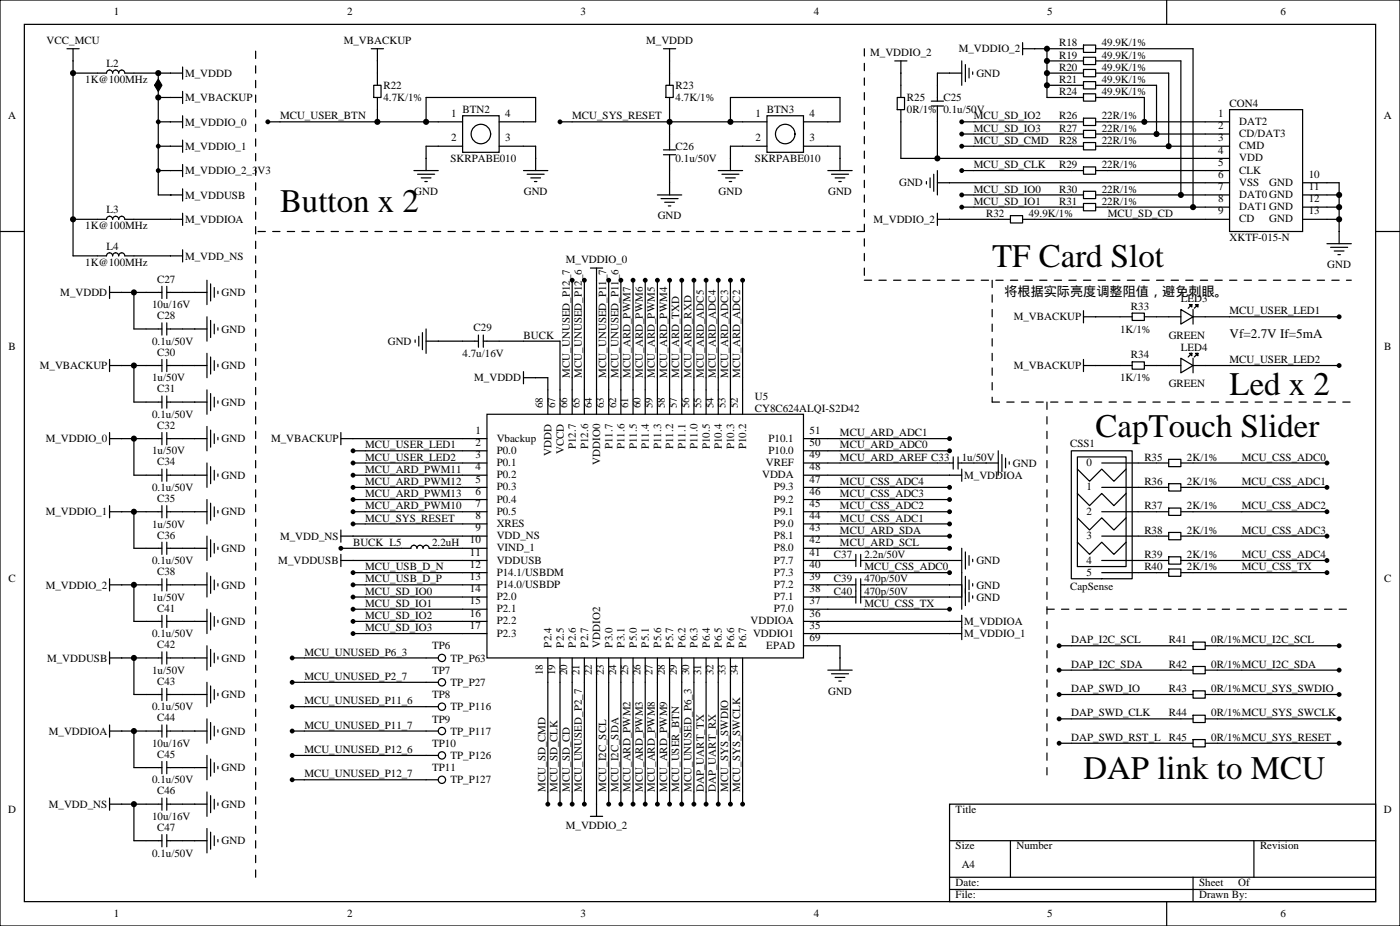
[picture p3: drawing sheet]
<svg xmlns="http://www.w3.org/2000/svg" width="406mm" height="268mm" viewBox="0 0 406 268" stroke-linecap="round" stroke-linejoin="round" font-family="sans-serif">
<g fill="#000">
<circle cx="303.4" cy="17.6" r=".88"/>
<circle cx="303.4" cy="14.1" r=".88"/>
<circle cx="21.2" cy="21.2" r=".88"/>
<circle cx="45.9" cy="21.2" r=".88"/>
<circle cx="45.9" cy="28.2" r=".88"/>
<circle cx="45.9" cy="35.3" r=".71"/>
<circle cx="77.6" cy="35.3" r=".71"/>
<circle cx="109.4" cy="35.3" r=".88"/>
<circle cx="123.5" cy="35.3" r=".88"/>
<circle cx="162.3" cy="35.3" r=".71"/>
<circle cx="194" cy="35.3" r=".88"/>
<circle cx="211.7" cy="35.3" r=".88"/>
<circle cx="278.7" cy="35.3" r=".71"/>
<circle cx="278.7" cy="38.8" r=".71"/>
<circle cx="303.4" cy="21.2" r=".88"/>
<circle cx="303.4" cy="24.7" r=".88"/>
<circle cx="331.6" cy="35.3" r=".88"/>
<circle cx="335.1" cy="38.8" r=".88"/>
<circle cx="45.9" cy="42.3" r=".71"/>
<circle cx="45.9" cy="49.4" r=".71"/>
<circle cx="49.4" cy="56.4" r=".18"/>
<circle cx="271.6" cy="45.9" r=".88"/>
<circle cx="278.7" cy="49.4" r=".71"/>
<circle cx="278.7" cy="56.4" r=".71"/>
<circle cx="278.7" cy="60" r=".71"/>
<circle cx="278.7" cy="42.3" r=".71"/>
<circle cx="338.7" cy="42.3" r=".88"/>
<circle cx="342.2" cy="56.4" r=".88"/>
<circle cx="345.7" cy="60" r=".88"/>
<circle cx="388.1" cy="56.4" r=".88"/>
<circle cx="388.1" cy="60" r=".88"/>
<circle cx="21.2" cy="63.5" r=".88"/>
<circle cx="388.1" cy="63.5" r=".88"/>
<circle cx="38.8" cy="84.7" r=".88"/>
<circle cx="165.8" cy="81.1" r=".71"/>
<circle cx="169.3" cy="81.1" r=".71"/>
<circle cx="176.4" cy="81.1" r=".71"/>
<circle cx="179.9" cy="81.1" r=".71"/>
<circle cx="183.4" cy="81.1" r=".71"/>
<circle cx="187" cy="81.1" r=".71"/>
<circle cx="190.5" cy="81.1" r=".71"/>
<circle cx="194" cy="81.1" r=".71"/>
<circle cx="197.6" cy="81.1" r=".71"/>
<circle cx="201.1" cy="81.1" r=".71"/>
<circle cx="204.6" cy="81.1" r=".71"/>
<circle cx="208.1" cy="81.1" r=".71"/>
<circle cx="211.7" cy="81.1" r=".71"/>
<circle cx="215.2" cy="81.1" r=".71"/>
<circle cx="388.1" cy="91.7" r=".71"/>
<circle cx="38.8" cy="105.8" r=".88"/>
<circle cx="388.1" cy="105.8" r=".71"/>
<circle cx="38.8" cy="127" r=".88"/>
<circle cx="102.3" cy="130.5" r=".71"/>
<circle cx="102.3" cy="134.1" r=".71"/>
<circle cx="102.3" cy="137.6" r=".71"/>
<circle cx="275.2" cy="130.5" r=".71"/>
<circle cx="275.2" cy="127" r=".71"/>
<circle cx="384.5" cy="134.1" r=".71"/>
<circle cx="38.8" cy="148.2" r=".88"/>
<circle cx="98.8" cy="158.7" r=".71"/>
<circle cx="102.3" cy="151.7" r=".71"/>
<circle cx="102.3" cy="141.1" r=".71"/>
<circle cx="102.3" cy="148.2" r=".71"/>
<circle cx="102.3" cy="144.6" r=".71"/>
<circle cx="275.2" cy="158.7" r=".71"/>
<circle cx="275.2" cy="148.2" r=".71"/>
<circle cx="275.2" cy="155.2" r=".71"/>
<circle cx="275.2" cy="141.1" r=".71"/>
<circle cx="275.2" cy="151.7" r=".71"/>
<circle cx="275.2" cy="144.6" r=".71"/>
<circle cx="384.5" cy="141.1" r=".71"/>
<circle cx="384.5" cy="148.2" r=".71"/>
<circle cx="384.5" cy="155.2" r=".71"/>
<circle cx="38.8" cy="169.3" r=".88"/>
<circle cx="102.3" cy="172.9" r=".71"/>
<circle cx="102.3" cy="169.3" r=".71"/>
<circle cx="102.3" cy="176.4" r=".71"/>
<circle cx="102.3" cy="165.8" r=".71"/>
<circle cx="102.3" cy="179.9" r=".71"/>
<circle cx="275.2" cy="165.8" r=".71"/>
<circle cx="275.2" cy="176.4" r=".71"/>
<circle cx="384.5" cy="162.3" r=".71"/>
<circle cx="384.5" cy="165.8" r=".71"/>
<circle cx="38.8" cy="190.5" r=".88"/>
<circle cx="84.7" cy="197.6" r=".71"/>
<circle cx="84.7" cy="190.5" r=".71"/>
<circle cx="102.3" cy="183.4" r=".71"/>
<circle cx="306.9" cy="187" r=".71"/>
<circle cx="306.9" cy="194" r=".71"/>
<circle cx="388.1" cy="194" r=".71"/>
<circle cx="388.1" cy="187" r=".71"/>
<circle cx="38.8" cy="211.7" r=".88"/>
<circle cx="84.7" cy="218.7" r=".71"/>
<circle cx="84.7" cy="211.7" r=".71"/>
<circle cx="84.7" cy="204.6" r=".71"/>
<circle cx="306.9" cy="208.1" r=".71"/>
<circle cx="306.9" cy="201.1" r=".71"/>
<circle cx="306.9" cy="215.2" r=".71"/>
<circle cx="388.1" cy="215.2" r=".71"/>
<circle cx="388.1" cy="208.1" r=".71"/>
<circle cx="388.1" cy="201.1" r=".71"/>
<circle cx="38.8" cy="232.8" r=".88"/>
<circle cx="84.7" cy="225.8" r=".71"/>
<circle cx="158.8" cy="232.8" r=".71"/>
<circle cx="162.3" cy="232.8" r=".71"/>
<circle cx="165.8" cy="232.8" r=".71"/>
<circle cx="169.3" cy="232.8" r=".71"/>
<circle cx="176.4" cy="232.8" r=".71"/>
<circle cx="179.9" cy="232.8" r=".71"/>
<circle cx="183.4" cy="232.8" r=".71"/>
<circle cx="187" cy="232.8" r=".71"/>
<circle cx="190.5" cy="232.8" r=".71"/>
<circle cx="194" cy="232.8" r=".71"/>
<circle cx="197.6" cy="232.8" r=".71"/>
<circle cx="201.1" cy="232.8" r=".71"/>
<circle cx="204.6" cy="232.8" r=".71"/>
<circle cx="208.1" cy="232.8" r=".71"/>
<circle cx="211.7" cy="232.8" r=".71"/>
<circle cx="215.2" cy="232.8" r=".71"/>
</g>
<g fill="none" stroke="#000" stroke-width=".35">
<path d="M0 0h405.7v268.1h-405.7zM7.1 7.1h391.5v254h-391.5zM19.4 14.1h3.5M21.2 14.1v60h9.7a.88 .88 0 0 1 .8-.9 .88 .88 0 0 1 .9 .9 .88 .88 0 0 1 .9-.9 .88 .88 0 0 1 .9 .9 .88 .88 0 0 1 .9-.9 .88 .88 0 0 1 .9 .9h16.7M21.2 17.6h.1M52.9 19.4v3.5M107.6 14.1h3.5M109.4 17.6h.1M109.4 14.1v10.6M192.3 14.1h3.5M194 14.1v10.6M194 17.6h.1"/>
<path d="M259.3 17.6h3.5M261.1 17.6v10.6M278.7 17.6v7.1M279.8 18.7v4.9M280.8 19.8v2.8M296.3 14.1h17.7M296.3 12.3v3.6M299.9 14.1h.1M303.4 17.6h10.6M303.4 14.1v14.1h10.6M314 13.1h3.5v2.1h-3.5zM314 16.6h3.5v2.1h-3.5z"/>
<path d="M317.5 14.1h28.2v45.9M317.5 17.6h24.7v38.8M338.1 0v7.1M21.2 21.2h9.7a.88 .88 0 0 1 .9-.9 .88 .88 0 0 1 .8 .9 .88 .88 0 0 1 .9-.9 .88 .88 0 0 1 .9 .9 .88 .88 0 0 1 .9-.9 .88 .88 0 0 1 .9 .9h16.7M45.9 35.3h7M45.9 26.5v29.9h7M45.9 28.2h7M45.9 21.2v1.7M49.4 21.2h.1M49.4 28.2h.1M49.4 35.3h.1M52.9 26.5v3.5"/>
<path d="M52.9 33.5v3.5M77.6 35.3h56.5M108.3 24.7h2.1v3.5h-2.1zM109.4 28.2v7.1M123.5 35.3v-7.1h31.7v7.1h-10.6M134.1 33.5h10.5v10.6h-10.5zM162.3 35.3h59.9M193 24.7h2.1v3.5h-2.1zM194 28.2v15.2M211.7 35.3v-7.1h31.7v7.1h-10.6M222.2 33.5h10.6v10.6h-10.6zM260 28.2h2.1v3.6h-2.1z"/>
<path d="M261.1 31.8v14.1h95.2M261.1 21.2h.1M269.9 29.3h3.5M269.9 30.7h3.5M271.6 30.7v15.2M275.2 21.2h.1M278.7 35.3h35.3M278.7 38.8h35.3M278.7 21.2h-7.1v8.1M281.9 20.8v.7M303.4 21.2h10.6M303.4 24.7h10.6"/>
<path d="M314 20.1h3.5v2.1h-3.5zM314 23.6h3.5v2.2h-3.5zM314 27.2h3.5v2.1h-3.5zM314 34.2h3.5v2.1h-3.5zM314 37.7h3.5v2.2h-3.5zM317.5 35.3h38.8M317.5 38.8h38.8M317.5 21.2h21.2v21.1M317.5 24.7h17.6v14.1M317.5 28.2h14.1v7.1M356.3 31.8h21.2v35.2h-21.2zM45.9 42.3h7"/>
<path d="M45.9 49.4h7M49.4 42.3h.1M49.4 49.4h.1M49.4 56.4h.1M52.9 40.6v3.5M52.9 47.6v3.6M52.9 54.7v3.5M119.9 49.4h7.1M121 50.4h4.9M122.1 51.5h2.8M123.1 52.6h.7M123.5 45.9h.1"/>
<path d="M134.1 42.3h-10.6v7.1M144.6 42.3h10.6v7.1M151.7 49.4h7M152.8 50.4h4.9M153.8 51.5h2.8M154.9 52.6h.7M155.2 45.9h.1M190.5 56.4h7.1M191.6 57.5h4.9M192.3 43.4h3.5M192.3 44.8h3.5M192.6 58.6h2.8"/>
<path d="M193.7 59.6h.7M194 52.9h.1M194 44.8v11.6M208.1 49.4h7.1M209.2 50.4h4.9M210.3 51.5h2.8M211.3 52.6h.7M211.7 45.9h.1M222.2 42.3h-10.5v7.1M232.8 42.3h10.6v7.1M239.9 49.4h7M240.9 50.4h5"/>
<path d="M242 51.5h2.8M243.1 52.6h.7M243.4 45.9h.1M268.5 52.6v.7M269.5 51.5v2.8M270.6 50.4v5M271.6 52.9h84.7M271.6 49.4v7M275.2 52.9h.1M278.7 42.3h35.3M278.7 49.4h35.3M278.7 56.4h35.3"/>
<path d="M278.7 60h35.3M314 41.3h3.5v2.1h-3.5zM314 48.3h3.5v2.1h-3.5zM314 55.4h3.5v2.1h-3.5zM314 58.9h3.5v2.1h-3.5zM317.5 42.3h38.8M317.5 49.4h38.8M317.5 56.4h38.8M317.5 60h38.8M377.5 52.9h10.6v17.7M377.5 56.4h10.6M377.5 60h10.6"/>
<path d="M0 67h7.1M21.2 63.5h9.7a.88 .88 0 0 1 .9-.9 .88 .88 0 0 1 .8 .9 .88 .88 0 0 1 .9-.9 .88 .88 0 0 1 .9 .9 .88 .88 0 0 1 .9-.9 .88 .88 0 0 1 .9 .9h16.7M49.4 63.5h.1M49.4 74.1h.1M52.9 61.7v3.6M52.9 72.3v3.5M171.1 77.6h3.5M172.9 77.6v42.3M271.6 63.5h21.2M271.6 61.7v3.6M275.2 63.5h.1M292.8 62.4h3.5v2.2h-3.5z"/>
<path d="M296.3 63.5h60M377.5 63.5h10.6M384.5 70.6h7.1M385.6 71.6h4.9M386.6 72.7h2.9M387.7 73.7h.7M388.1 67h.1M398.6 67h7.1M31.7 82.9v3.5M31.7 84.7h15.2M35.3 84.7h.1M38.8 84.7v10.5h8.1"/>
<path d="M46.9 82.9v3.5M46.9 93.5v3.5M48.3 82.9v3.5M48.3 93.5v3.5M48.3 84.7h11.7M48.3 95.2h11.7M56.4 84.7h.1M56.4 95.2v.1M60 81.1v7.1M60 91.7v7.1M61 82.2v4.9M61 92.8v4.9"/>
<path d="M62.1 83.3v2.8M62.1 93.8v2.9M63.1 84.3v.7M63.1 94.9v.7M120.3 98.4v.7M121.4 97.4v2.8M122.4 96.3v4.9M123.5 98.8h15.1M123.5 95.2v7.1M127 98.8h.1M138.6 97v3.5M140.1 98.8h22.2v21.1"/>
<path d="M140.1 97v3.5M165.8 81.1v38.8M169.3 81.1v38.8M172.9 81.1h.1M176.4 81.1v38.8M179.9 81.1v38.8M183.4 81.1v38.8M187 81.1v38.8M190.5 81.1v38.8M194 81.1v38.8M197.6 81.1v38.8M201.1 81.1v38.8"/>
<path d="M204.6 81.1v38.8M208.1 81.1v38.8M211.7 81.1v38.8M215.2 81.1v38.8M314 90v3.5M314 91.7h14.1M317.5 91.7h.1M328.1 90.7h3.5v2.1h-3.5zM331.6 91.7h10.6M342.2 89.6l3.5 2.1-3.5 2.1zM344.7 88.2h.7v.7zM345.4 88.2l-1.1 1.1"/>
<path d="M345.7 89.6v4.2M345.7 91.7h42.4M347.1 88.2h-.7l.7 .7v-.7l-1 1.1M31.7 105.8h15.2M31.7 104.1v3.5M35.3 105.8h.1M38.8 105.8v10.6h8.1M46.9 104.1v3.5M46.9 114.7v3.5M48.3 105.8h11.7M48.3 104.1v3.5M48.3 114.7v3.5"/>
<path d="M48.3 116.4h11.7M56.4 105.8h.1M56.4 116.4h.1M60 102.3v7.1M60 112.9v7M61 103.4v4.9M61 113.9v5M62.1 104.4v2.8M62.1 115v2.8M63.1 105.5v.7M63.1 116.1v.7M141.1 119.9h91.7v70.6h-91.7z"/>
<path d="M151.7 109.4h7v10.5M151.7 107.6v3.5M155.2 109.4h.1M314 105.8h14.1M314 104.1v3.5M317.5 105.8h.1M328.1 104.8h3.5v2.1h-3.5zM331.6 105.8h10.6M342.2 103.7l3.5 2.1-3.5 2.1zM344.7 102.3h.7v.7zM345.4 102.3l-1.1 1.1M345.7 103.7v4.2"/>
<path d="M345.7 105.8h42.4M347.1 102.3h-.7l.7 .7v-.7l-1 1.1M31.7 127h15.2M31.7 125.2v3.6M35.3 127h.1M38.8 127v10.6h8.1M46.9 125.2v3.6M46.9 135.8v3.5M48.3 127h11.7M48.3 137.6h11.7M48.3 125.2v3.6M48.3 135.8v3.5"/>
<path d="M56.4 127h.1M56.4 137.6h.1M60 123.5v7M60 134.1v7M61 124.5v5M61 135.1v5M62.1 125.6v2.8M62.1 136.2v2.8M63.1 126.6v.8M63.1 137.2v.7M98.8 127h42.3M98.8 125.2v3.6"/>
<path d="M102.3 130.5h38.8M102.3 134.1h38.8M102.3 137.6h38.8M102.3 127h.1M232.8 127h42.4M232.8 130.5h42.4M232.8 134.1h43.4M232.8 137.6h45.9M275.2 137.6h.1M276.2 132.3v3.5M277.6 134.1h11.7M277.6 132.3v3.5"/>
<path d="M278.7 135.8v3.5M285.8 134.1h.1M289.3 130.5v7.1M290.3 131.6v4.9M291.4 132.6v2.9M292.5 133.7v.7M310.4 130.5h17.7v37.1h-17.7zM312.2 135.8l3.5 3.5 3.6-3.5 3.5 3.5 3.5-3.5M312.2 132.3h14.1v31.7h-14.1zM319.3 134.1h19.4M338.7 133h3.5v2.1h-3.5zM342.2 134.1h42.3"/>
<path d="M31.7 148.2h15.2M31.7 146.4v3.5M35.3 148.2h.1M38.8 148.2v10.6h8.1M46.9 146.4v3.5M46.9 157v3.5M48.3 148.2h11.7M48.3 158.8h11.7M48.3 146.4v3.5M48.3 157v3.5M56.4 148.2h.1M56.4 158.8h.1"/>
<path d="M60 144.6v7.1M60 155.2v7.1M61 145.7v4.9M61 156.3v4.9M62.1 146.8v2.8M62.1 157.3v2.9M63.1 147.8v.7M63.1 158.4v.7M98.8 158.8h20.3a.88 .88 0 0 1 .8-.9 .88 .88 0 0 1 .9 .9 .88 .88 0 0 1 .9-.9 .88 .88 0 0 1 .9 .9 .88 .88 0 0 1 .9-.9 .88 .88 0 0 1 .9 .9h16.7M98.8 155.2h42.3M98.8 153.5v3.5M102.3 141.1h38.8"/>
<path d="M102.3 144.6h38.8M102.3 148.2h38.8M102.3 151.7h38.8M102.3 155.2h.1M232.8 141.1h42.4M232.8 144.6h42.4M232.8 148.2h42.4M232.8 151.7h42.4M232.8 155.2h42.4M232.8 158.8h42.4M278.7 158.8v17.6M279.8 159.8v4.9"/>
<path d="M312.2 142.9l3.5 3.5 3.6-3.5 3.5 3.5 3.5-3.5M312.2 149.9l3.5 3.6 3.6-3.6 3.5 3.6 3.5-3.6M312.2 157l3.5 3.5 3.6-3.5 3.5 3.5 3.5-3.5M319.3 141.1h19.4M319.3 148.2h19.4M319.3 155.2h19.4M338.7 140.1h3.5v2.1h-3.5zM338.7 147.1h3.5v2.1h-3.5zM338.7 154.2h3.5v2.1h-3.5zM342.2 141.1h42.3M342.2 148.2h42.3M342.2 155.2h42.3"/>
<path d="M31.7 169.3h15.2M31.7 167.6v3.5M35.3 169.3h.1M38.8 169.3v10.6h8.1M46.9 167.6v3.5M46.9 178.2v3.5M48.3 169.3h11.7M48.3 179.9h11.7M48.3 167.6v3.5M48.3 178.2v3.5M56.4 169.3h.1M56.4 179.9h.1"/>
<path d="M60 165.8v7.1M60 176.4v7M61 166.9v4.9M61 177.4v5M62.1 167.9v2.8M62.1 178.5v2.8M63.1 169v.7M63.1 179.6v.7M98.8 162.3h42.3M98.8 160.5v3.5M102.3 165.8h38.8M102.3 169.3h38.8"/>
<path d="M102.3 172.9h38.8M102.3 176.4h38.8M102.3 179.9h38.8M102.3 162.3h.1M232.8 162.3h15.2M232.8 165.8h42.4M232.8 169.3h15.2M232.8 172.9h15.2M232.8 176.4h42.4M232.8 179.9h45.9M248 160.5v3.5M248 167.6v7"/>
<path d="M249.4 162.3h29.3M249.4 169.3h29.3M249.4 172.9h29.3M249.4 160.5v3.5M249.4 167.6v7M275.2 162.3h.1M275.2 169.3h.1M275.2 172.9h.1M275.2 179.9h.1M278.7 178.2v7M279.8 166.9v8.4M280.8 160.9v2.8"/>
<path d="M280.8 167.9v2.8M280.8 171.4v2.9M281.9 161.9v.7M281.9 169v.7M281.9 172.5v.7M319.3 162.3h19.4M319.3 165.8h19.4M338.7 161.2h3.5v2.1h-3.5zM338.7 164.7h3.5v2.2h-3.5zM342.2 162.3h42.3M342.2 165.8h42.3M31.7 190.5h15.2"/>
<path d="M31.7 188.7v3.6M35.3 190.5h.1M38.8 190.5v10.6h8.1M46.9 188.7v3.6M46.9 199.3v3.5M48.3 190.5h11.7M48.3 188.7v3.6M48.3 199.3v3.5M56.4 190.5h.1M60 187v7M60 197.6v7M61 188v5"/>
<path d="M61 198.6v5M62.1 189.1v2.8M62.1 199.7v2.8M63.1 190.1v.8M84.7 190.5h42.3M84.7 197.6h42.3M102.3 183.4h38.8M158.7 190.5v42.3M162.3 190.5v42.3M165.8 190.5v42.3M169.3 190.5v42.3M172.9 190.5v45.9"/>
<path d="M176.4 190.5v42.3M179.9 190.5v42.3M183.4 190.5v42.3M187 190.5v42.3M190.5 190.5v42.3M194 190.5v42.3M197.6 190.5v42.3M201.1 190.5v42.3M204.6 190.5v42.3M208.1 190.5v42.3M211.7 190.5v42.3M215.2 190.5v42.3"/>
<path d="M232.8 183.4h45.9M232.8 187h10.6v7M239.9 194h7M240.9 195.1h5M242 196.1h2.8M243.1 197.2h.7M243.4 190.5h.1M275.2 183.4h.1M306.9 187h38.8M306.9 194h38.8M345.7 193h3.5v2.1h-3.5zM345.7 185.9h3.5v2.1h-3.5z"/>
<path d="M349.2 187h38.9M349.2 194h38.9M31.7 209.9v3.5M31.7 211.7h15.2M35.3 211.7h.1M38.8 211.7v10.5h8.1M46.9 209.9v3.5M48.3 209.9v3.5M48.3 201.1h11.7M48.3 211.7h11.7M56.4 201.1h.1M56.4 211.7h.1"/>
<path d="M60 208.1v7.1M60 218.7v7.1M61 209.2v4.9M61 219.8v4.9M62.1 210.3v2.8M63.1 200.7v.7M63.1 211.3v.7M84.7 211.7h42.3M84.7 204.6h42.3M84.7 218.7h42.3M306.9 201.1h38.8M306.9 208.1h38.8"/>
<path d="M306.9 215.2h38.8M345.7 200h3.5v2.1h-3.5zM345.7 207.1h3.5v2.1h-3.5zM345.7 214.1h3.5v2.2h-3.5zM349.2 201.1h38.9M349.2 208.1h38.9M349.2 215.2h38.9M31.7 232.8h15.2M31.7 231.1v3.5M35.3 232.8h.1M38.8 232.8v10.6h8.1M46.9 220.5v3.5"/>
<path d="M46.9 231.1v3.5M48.3 232.8h11.7M48.3 220.5v3.5M48.3 231.1v3.5M48.3 222.2h11.7M56.4 222.2v.1M56.4 232.8h.1M60 229.3v7.1M60 239.9v7M61 230.4v4.9M62.1 220.8v2.9M62.1 231.4v2.8"/>
<path d="M63.1 221.9v.7M63.1 232.5v.7M84.7 225.8h42.3M171.1 236.4h3.5M172.9 232.8h.1M275.2 232.8h123.4v28.3h-123.4zM46.9 241.7v3.5M48.3 241.7v3.5M48.3 243.4h11.7M56.4 243.4h.1M61 240.9v5M62.1 242v2.8"/>
<path d="M63.1 243.1v.7M275.2 243.4h123.4M275.2 257.5h123.4M275.2 254h123.4M292.8 243.4v10.6M345.7 254v7.1M363.4 243.4v10.6M338.1 261.1v7"/>
<circle cx="139.3" cy="38.8" r="2.82"/>
<circle cx="227.5" cy="38.8" r="2.82"/>
<circle cx="128.1" cy="190.5" r="1.06"/>
<circle cx="128.1" cy="197.6" r="1.06"/>
<circle cx="128.1" cy="211.7" r="1.06"/>
<circle cx="128.1" cy="218.7" r="1.06"/>
<circle cx="128.1" cy="204.6" r="1.06"/>
<circle cx="128.1" cy="225.8" r="1.06"/>
</g>
<path d="M250.5 14.1v67M250.5 67h-176.4M250.5 81.1h141.1M287.5 81.1v35.3M287.5 116.4h104.1M303.4 116.4v109.4M303.4 176.4h88.2M74.1 254v-239.9" fill="none" stroke="#000" stroke-width=".35" stroke-dasharray="2.1 2.1"/>
<path d="M45.9 22.9l1 1.8-1 1.8-1.1-1.8z" fill="#000" stroke="#000" stroke-width=".35"/>
<g font-size="9.5">
<text x="81.1" y="61.4">Button x 2</text>
<text x="287.5" y="77.3">TF Card Slot</text>
<text x="356.3" y="114.3">Led x 2</text>
<text x="317.5" y="126.7">CapTouch Slider</text>
<text x="314" y="225.4">DAP link to MCU</text>
</g>
<g font-size="3.8">
<text x="291" y="85.6">将根据实际亮度调整阻值，避免刺眼。</text>
<text x="356.3" y="97.9">Vf=2.7V If=5mA</text>
</g>
<g font-size="3.2">
<text x="33" y="4.4">1</text>
<text x="100.6" y="4.4">2</text>
<text x="168.2" y="4.4">3</text>
<text x="235.9" y="4.4">4</text>
<text x="303.5" y="4.4">5</text>
<text x="371.1" y="4.4">6</text>
<text x="13.5" y="12.7">VCC_MCU</text>
<text x="99.6" y="12.7">M_VBACKUP</text>
<text x="187.2" y="12.7">M_VDDD</text>
<text x="252.2" y="16.2">M_VDDIO_2</text>
<text x="277.8" y="15.2">M_VDDIO_2</text>
<text x="306.9" y="13.4">R18</text>
<text x="306.9" y="16.9">R19</text>
<text x="319.3" y="13.4">49.9K/1%</text>
<text x="319.3" y="16.9">49.9K/1%</text>
<text x="24.7" y="24">1K@100MHz</text>
<text x="30.9" y="19.4">L2</text>
<text x="53.6" y="22.2">M_VDDD</text>
<text x="282.9" y="22.2">GND</text>
<text x="306.9" y="20.5">R20</text>
<text x="306.9" y="24">R21</text>
<text x="319.3" y="20.5">49.9K/1%</text>
<text x="319.3" y="24">49.9K/1%</text>
<text x="53.6" y="29.3">M_VBACKUP</text>
<text x="111.1" y="25.8">R22</text>
<text x="111.1" y="29.3">4.7K/1%</text>
<text x="195.8" y="25.8">R23</text>
<text x="195.8" y="29.3">4.7K/1%</text>
<text x="262.8" y="29.3">R25</text>
<text x="273.4" y="29.3">C25</text>
<text x="306.9" y="27.5">R24</text>
<text x="319.3" y="27.5">49.9K/1%</text>
<text x="2.4" y="34.4">A</text>
<text x="81.1" y="34.6">MCU_USER_BTN</text>
<text x="130.7" y="33.9">1</text>
<text x="134.1" y="32.8">BTN2</text>
<text x="146.4" y="33.9">4</text>
<text x="165.8" y="34.6">MCU_SYS_RESET</text>
<text x="218.9" y="33.9">1</text>
<text x="222.2" y="32.8">BTN3</text>
<text x="234.6" y="33.9">4</text>
<text x="262.8" y="32.8">0R/1%</text>
<text x="273.4" y="32.8">0.1u/50V</text>
<text x="282.2" y="34.6">MCU_SD_IO2</text>
<text x="306.9" y="34.6">R26</text>
<text x="319.3" y="34.6">22R/1%</text>
<text x="353" y="33.9">1</text>
<text x="356.3" y="31.1">CON4</text>
<text x="401" y="34.4">A</text>
<text x="53.6" y="36.3">M_VDDIO_0</text>
<text x="130.7" y="40.9">2</text>
<text x="146.4" y="40.9">3</text>
<text x="218.9" y="40.9">2</text>
<text x="234.6" y="40.9">3</text>
<text x="282.2" y="38.1">MCU_SD_IO3</text>
<text x="282.2" y="41.6">MCU_SD_CMD</text>
<text x="306.9" y="38.1">R27</text>
<text x="306.9" y="41.6">R28</text>
<text x="319.3" y="38.1">22R/1%</text>
<text x="319.3" y="41.6">22R/1%</text>
<text x="353" y="37.4">2</text>
<text x="353" y="40.9">3</text>
<text x="359.1" y="36.2">DAT2</text>
<text x="359.1" y="39.7">CD/DAT3</text>
<text x="53.6" y="43.4">M_VDDIO_1</text>
<text x="130.5" y="46.9">SKRPABE010</text>
<text x="195.8" y="43.4">C26</text>
<text x="195.8" y="46.9">0.1u/50V</text>
<text x="218.7" y="46.9">SKRPABE010</text>
<text x="353" y="44.5">4</text>
<text x="353" y="48">5</text>
<text x="359.1" y="43.2">CMD</text>
<text x="359.1" y="46.8">VDD</text>
<text x="53.6" y="50.5">M_VDDIO_2_3V3</text>
<text x="260.5" y="54">GND</text>
<text x="282.2" y="48.7">MCU_SD_CLK</text>
<text x="306.9" y="48.7">R29</text>
<text x="319.3" y="48.7">22R/1%</text>
<text x="353" y="51.5">6</text>
<text x="359.1" y="50.3">CLK</text>
<text x="359.1" y="53.8">VSS</text>
<text x="367.8" y="53.8">GND</text>
<text x="379.2" y="51.5">10</text>
<text x="53.6" y="57.5">M_VDDUSB</text>
<text x="120" y="56.5">GND</text>
<text x="151.8" y="56.5">GND</text>
<text x="208.2" y="56.5">GND</text>
<text x="240" y="56.5">GND</text>
<text x="282.2" y="55.7">MCU_SD_IO0</text>
<text x="282.2" y="59.3">MCU_SD_IO1</text>
<text x="306.9" y="55.7">R30</text>
<text x="306.9" y="59.3">R31</text>
<text x="319.3" y="55.7">22R/1%</text>
<text x="319.3" y="59.3">22R/1%</text>
<text x="353" y="55">7</text>
<text x="353" y="58.6">8</text>
<text x="359.1" y="57.3">DAT0GND</text>
<text x="379.2" y="55">11</text>
<text x="379.2" y="58.6">12</text>
<text x="30.9" y="61.7">L3</text>
<text x="53.6" y="64.6">M_VDDIOA</text>
<text x="190.6" y="63.5">GND</text>
<text x="253.1" y="64.6">M_VDDIO_2</text>
<text x="285.8" y="62.8">R32</text>
<text x="298.1" y="62.8">49.9K/1%</text>
<text x="321" y="62.8">MCU_SD_CD</text>
<text x="353" y="62.1">9</text>
<text x="359.1" y="60.9">DAT1GND</text>
<text x="359.1" y="64.4">CD</text>
<text x="367.8" y="64.4">GND</text>
<text x="379.2" y="62.1">13</text>
<text x="24.7" y="66.3">1K@100MHz</text>
<text x="356.3" y="69.9">XKTF-015-N</text>
<text x="24.7" y="76.9">1K@100MHz</text>
<text x="30.9" y="72.3">L4</text>
<text x="53.6" y="75.1">M_VDD_NS</text>
<text x="164" y="76.2">M_VDDIO_0</text>
<text x="384.6" y="77.6">GND</text>
<text x="45.5" y="81.9">C27</text>
<text x="17.5" y="85.7">M_VDDD</text>
<text x="44.1" y="89.3">10u/16V</text>
<text x="64.2" y="85.7">GND</text>
<text x="327.7" y="89.6">R33</text>
<text x="342.2" y="87.5">LED3</text>
<text x="45.5" y="92.4">C28</text>
<text x="137.2" y="96">C29</text>
<text x="293.8" y="92.8">M_VBACKUP</text>
<text x="356.3" y="91">MCU_USER_LED1</text>
<text x="2.5" y="101.4">B</text>
<text x="44.1" y="99.8">0.1u/50V</text>
<text x="64.2" y="96.3">GND</text>
<text x="112.4" y="99.8">GND</text>
<text x="151.7" y="98.1">BUCK</text>
<text x="324.6" y="96.3">1K/1%</text>
<text x="338.7" y="98.1">GREEN</text>
<text x="342.2" y="101.6">LED4</text>
<text x="401.1" y="101.4">B</text>
<text x="11.5" y="106.9">M_VBACKUP</text>
<text x="45.5" y="103">C30</text>
<text x="64.2" y="106.9">GND</text>
<text x="134.1" y="103.4">4.7u/16V</text>
<text x="293.8" y="106.9">M_VBACKUP</text>
<text x="327.7" y="103.7">R34</text>
<text x="356.3" y="105.1">MCU_USER_LED2</text>
<text x="44.1" y="110.4">1u/50V</text>
<text x="45.5" y="113.6">C31</text>
<text x="137.4" y="110.4">M_VDDD</text>
<text x="165.1" y="109.4" transform="rotate(-90 165.1 109.4)">MCU_UNUSED_P12_7</text>
<text x="168.6" y="109.4" transform="rotate(-90 168.6 109.4)">MCU_UNUSED_P12_6</text>
<text x="175.7" y="109.4" transform="rotate(-90 175.7 109.4)">MCU_UNUSED_P11_7</text>
<text x="179.2" y="109.4" transform="rotate(-90 179.2 109.4)">MCU_UNUSED_P11_6</text>
<text x="182.7" y="109.4" transform="rotate(-90 182.7 109.4)">MCU_ARD_PWM7</text>
<text x="186.3" y="109.4" transform="rotate(-90 186.3 109.4)">MCU_ARD_PWM6</text>
<text x="189.8" y="109.4" transform="rotate(-90 189.8 109.4)">MCU_ARD_PWM5</text>
<text x="193.3" y="109.4" transform="rotate(-90 193.3 109.4)">MCU_ARD_PWM4</text>
<text x="196.9" y="109.4" transform="rotate(-90 196.9 109.4)">MCU_ARD_TXD</text>
<text x="200.4" y="109.4" transform="rotate(-90 200.4 109.4)">MCU_ARD_RXD</text>
<text x="203.9" y="109.4" transform="rotate(-90 203.9 109.4)">MCU_ARD_ADC5</text>
<text x="207.4" y="109.4" transform="rotate(-90 207.4 109.4)">MCU_ARD_ADC4</text>
<text x="211" y="109.4" transform="rotate(-90 211 109.4)">MCU_ARD_ADC3</text>
<text x="214.5" y="109.4" transform="rotate(-90 214.5 109.4)">MCU_ARD_ADC2</text>
<text x="324.6" y="110.4">1K/1%</text>
<text x="338.7" y="112.2">GREEN</text>
<text x="64.2" y="117.5">GND</text>
<text x="157.3" y="118.2" transform="rotate(-90 157.3 118.2)">68</text>
<text x="160.9" y="118.2" transform="rotate(-90 160.9 118.2)">67</text>
<text x="164.4" y="118.2" transform="rotate(-90 164.4 118.2)">66</text>
<text x="167.9" y="118.2" transform="rotate(-90 167.9 118.2)">65</text>
<text x="171.5" y="118.2" transform="rotate(-90 171.5 118.2)">64</text>
<text x="175" y="118.2" transform="rotate(-90 175 118.2)">63</text>
<text x="178.5" y="118.2" transform="rotate(-90 178.5 118.2)">62</text>
<text x="182" y="118.2" transform="rotate(-90 182 118.2)">61</text>
<text x="185.6" y="118.2" transform="rotate(-90 185.6 118.2)">60</text>
<text x="189.1" y="118.2" transform="rotate(-90 189.1 118.2)">59</text>
<text x="192.6" y="118.2" transform="rotate(-90 192.6 118.2)">58</text>
<text x="196.2" y="118.2" transform="rotate(-90 196.2 118.2)">57</text>
<text x="199.7" y="118.2" transform="rotate(-90 199.7 118.2)">56</text>
<text x="203.2" y="118.2" transform="rotate(-90 203.2 118.2)">55</text>
<text x="206.7" y="118.2" transform="rotate(-90 206.7 118.2)">54</text>
<text x="210.3" y="118.2" transform="rotate(-90 210.3 118.2)">53</text>
<text x="213.8" y="118.2" transform="rotate(-90 213.8 118.2)">52</text>
<text x="218.7" y="115.7">U5</text>
<text x="218.7" y="119.2">CY8C624ALQI-S2D42</text>
<text x="44.1" y="121">0.1u/50V</text>
<text x="45.5" y="124.2">C32</text>
<text x="137.8" y="125.6">1</text>
<text x="234.6" y="125.6">51</text>
<text x="13.2" y="128.1">M_VDDIO_0</text>
<text x="44.1" y="131.6">1u/50V</text>
<text x="64.2" y="128.1">GND</text>
<text x="78.6" y="128.1">M_VBACKUP</text>
<text x="105.8" y="129.8">MCU_USER_LED1</text>
<text x="137.8" y="129.1">2</text>
<text x="143.9" y="127.9">Vbackup</text>
<text x="143.9" y="131.4">P0.0</text>
<text x="159.8" y="131.9" transform="rotate(-90 159.8 131.9)">VDDD</text>
<text x="163.3" y="131.5" transform="rotate(-90 163.3 131.5)">VCCD</text>
<text x="166.9" y="130.1" transform="rotate(-90 166.9 130.1)">P12.7</text>
<text x="170.4" y="130.1" transform="rotate(-90 170.4 130.1)">P12.6</text>
<text x="177.5" y="130.1" transform="rotate(-90 177.5 130.1)">P11.7</text>
<text x="181" y="130.1" transform="rotate(-90 181 130.1)">P11.6</text>
<text x="184.5" y="130.1" transform="rotate(-90 184.5 130.1)">P11.5</text>
<text x="188" y="130.1" transform="rotate(-90 188 130.1)">P11.4</text>
<text x="191.6" y="130.1" transform="rotate(-90 191.6 130.1)">P11.3</text>
<text x="195.1" y="130.1" transform="rotate(-90 195.1 130.1)">P11.2</text>
<text x="198.6" y="130.1" transform="rotate(-90 198.6 130.1)">P11.1</text>
<text x="202.1" y="130.1" transform="rotate(-90 202.1 130.1)">P11.0</text>
<text x="205.7" y="130.1" transform="rotate(-90 205.7 130.1)">P10.5</text>
<text x="209.2" y="130.1" transform="rotate(-90 209.2 130.1)">P10.4</text>
<text x="212.7" y="130.1" transform="rotate(-90 212.7 130.1)">P10.3</text>
<text x="216.3" y="130.1" transform="rotate(-90 216.3 130.1)">P10.2</text>
<text x="222.7" y="131.4">P10.0</text>
<text x="222.7" y="127.9">P10.1</text>
<text x="234.6" y="129.1">50</text>
<text x="243.4" y="129.8">MCU_ARD_ADC0</text>
<text x="243.4" y="126.3">MCU_ARD_ADC1</text>
<text x="310.1" y="129.5">CSS1</text>
<text x="45.5" y="134.8">C34</text>
<text x="105.8" y="133.4">MCU_USER_LED2</text>
<text x="105.8" y="136.9">MCU_ARD_PWM11</text>
<text x="137.8" y="132.7">3</text>
<text x="137.8" y="136.2">4</text>
<text x="143.9" y="134.9">P0.1</text>
<text x="173.9" y="134.6" transform="rotate(-90 173.9 134.6)">VDDIO0</text>
<text x="221.9" y="134.9">VREF</text>
<text x="234.6" y="136.2">48</text>
<text x="234.6" y="132.7">49</text>
<text x="243.4" y="133.4">MCU_ARD_AREF C33</text>
<text x="278.7" y="133.4">1u/50V</text>
<text x="293.5" y="135.1">GND</text>
<text x="314.9" y="134.9">0</text>
<text x="331.6" y="133.4">R35</text>
<text x="344" y="133.4">2K/1%</text>
<text x="359.8" y="133.4">MCU_CSS_ADC0</text>
<text x="44.1" y="142.2">0.1u/50V</text>
<text x="64.2" y="138.6">GND</text>
<text x="105.8" y="140.4">MCU_ARD_PWM12</text>
<text x="105.8" y="143.9">MCU_ARD_PWM13</text>
<text x="137.8" y="139.7">5</text>
<text x="137.8" y="143.2">6</text>
<text x="143.9" y="138.5">P0.2</text>
<text x="143.9" y="142">P0.3</text>
<text x="220.9" y="138.5">VDDA</text>
<text x="224.3" y="142">P9.3</text>
<text x="234.6" y="143.2">46</text>
<text x="234.6" y="139.7">47</text>
<text x="243.4" y="143.9">MCU_CSS_ADC3</text>
<text x="243.4" y="140.4">MCU_CSS_ADC4</text>
<text x="279.4" y="138.6">M_VDDIOA</text>
<text x="314.9" y="142">1</text>
<text x="331.6" y="140.4">R36</text>
<text x="344" y="140.4">2K/1%</text>
<text x="359.8" y="140.4">MCU_CSS_ADC1</text>
<text x="13.2" y="149.2">M_VDDIO_1</text>
<text x="45.5" y="145.4">C35</text>
<text x="64.2" y="149.2">GND</text>
<text x="105.8" y="147.5">MCU_ARD_PWM10</text>
<text x="137.8" y="146.8">7</text>
<text x="143.9" y="145.5">P0.4</text>
<text x="143.9" y="149.1">P0.5</text>
<text x="224.3" y="149.1">P9.1</text>
<text x="224.3" y="145.5">P9.2</text>
<text x="234.6" y="146.8">45</text>
<text x="243.4" y="147.5">MCU_CSS_ADC2</text>
<text x="314.9" y="149.1">2</text>
<text x="331.6" y="147.5">R37</text>
<text x="344" y="147.5">2K/1%</text>
<text x="359.8" y="147.5">MCU_CSS_ADC2</text>
<text x="44.1" y="152.8">1u/50V</text>
<text x="45.5" y="155.9">C36</text>
<text x="105.8" y="151">MCU_SYS_RESET</text>
<text x="137.8" y="150.3">8</text>
<text x="137.8" y="153.8">9</text>
<text x="143.9" y="152.6">XRES</text>
<text x="224.3" y="152.6">P9.0</text>
<text x="234.6" y="153.8">43</text>
<text x="234.6" y="150.3">44</text>
<text x="243.4" y="151">MCU_CSS_ADC1</text>
<text x="243.4" y="154.5">MCU_ARD_SDA</text>
<text x="331.6" y="154.5">R38</text>
<text x="344" y="154.5">2K/1%</text>
<text x="359.8" y="154.5">MCU_CSS_ADC3</text>
<text x="64.2" y="159.8">GND</text>
<text x="81.2" y="156.3">M_VDD_NS</text>
<text x="102.3" y="158.1">BUCK L5</text>
<text x="125.2" y="158.1">2.2uH</text>
<text x="136.2" y="157.3">10</text>
<text x="136.2" y="160.9">11</text>
<text x="143.9" y="156.1">VDD_NS</text>
<text x="143.9" y="159.6">VIND_1</text>
<text x="224.3" y="159.6">P8.0</text>
<text x="224.3" y="156.1">P8.1</text>
<text x="234.6" y="160.9">41</text>
<text x="234.6" y="157.3">42</text>
<text x="241.7" y="161.6">C37</text>
<text x="243.4" y="158.1">MCU_ARD_SCL</text>
<text x="250.5" y="161.6">2.2n/50V</text>
<text x="314.9" y="156.1">3</text>
<text x="331.6" y="161.6">R39</text>
<text x="344" y="161.6">2K/1%</text>
<text x="359.8" y="161.6">MCU_CSS_ADC4</text>
<text x="44.1" y="163.3">0.1u/50V</text>
<text x="45.5" y="166.5">C38</text>
<text x="80.7" y="163.3">M_VDDUSB</text>
<text x="105.8" y="165.1">MCU_USB_D_N</text>
<text x="136.2" y="164.4">12</text>
<text x="136.2" y="167.9">13</text>
<text x="143.9" y="163.2">VDDUSB</text>
<text x="143.9" y="166.7">P14.1/USBDM</text>
<text x="224.3" y="166.7">P7.3</text>
<text x="224.3" y="163.2">P7.7</text>
<text x="234.6" y="167.9">39</text>
<text x="234.6" y="164.4">40</text>
<text x="250.5" y="165.1">MCU_CSS_ADC0</text>
<text x="282.9" y="163.3">GND</text>
<text x="314.9" y="163.2">4</text>
<text x="314.9" y="166.7">5</text>
<text x="331.6" y="165.1">R40</text>
<text x="344" y="165.1">2K/1%</text>
<text x="359.8" y="165.1">MCU_CSS_TX</text>
<text x="2.5" y="168.5">C</text>
<text x="13.2" y="170.4">M_VDDIO_2</text>
<text x="44.1" y="173.9">1u/50V</text>
<text x="64.2" y="170.4">GND</text>
<text x="105.8" y="168.6">MCU_USB_D_P</text>
<text x="105.8" y="172.2">MCU_SD_IO0</text>
<text x="136.2" y="171.5">14</text>
<text x="143.9" y="170.2">P14.0/USBDP</text>
<text x="143.9" y="173.8">P2.0</text>
<text x="224.3" y="173.8">P7.1</text>
<text x="224.3" y="170.2">P7.2</text>
<text x="234.6" y="171.5">38</text>
<text x="241.7" y="168.6">C39</text>
<text x="241.7" y="172.2">C40</text>
<text x="250.5" y="168.6">470p/50V</text>
<text x="250.5" y="172.2">470p/50V</text>
<text x="282.9" y="173.9">GND</text>
<text x="282.9" y="170.4">GND</text>
<text x="310.1" y="170.8">CapSense</text>
<text x="401.1" y="168.5">C</text>
<text x="45.5" y="177.1">C41</text>
<text x="105.8" y="175.7">MCU_SD_IO1</text>
<text x="105.8" y="179.2">MCU_SD_IO2</text>
<text x="136.2" y="175">15</text>
<text x="136.2" y="178.5">16</text>
<text x="143.9" y="177.3">P2.1</text>
<text x="224.3" y="177.3">P7.0</text>
<text x="234.6" y="178.5">36</text>
<text x="234.6" y="175">37</text>
<text x="250.5" y="175.7">MCU_CSS_TX</text>
<text x="44.1" y="184.5">0.1u/50V</text>
<text x="64.2" y="181">GND</text>
<text x="105.8" y="182.7">MCU_SD_IO3</text>
<text x="136.2" y="182">17</text>
<text x="143.9" y="180.8">P2.2</text>
<text x="143.9" y="184.3">P2.3</text>
<text x="217.5" y="180.8">VDDIOA</text>
<text x="218.2" y="184.3">VDDIO1</text>
<text x="234.6" y="182">35</text>
<text x="234.6" y="185.6">69</text>
<text x="279.4" y="184.5">M_VDDIO_1</text>
<text x="279.4" y="181">M_VDDIOA</text>
<text x="13.6" y="191.6">M_VDDUSB</text>
<text x="45.5" y="187.7">C42</text>
<text x="64.2" y="191.6">GND</text>
<text x="88.2" y="189.8">MCU_UNUSED_P6_3</text>
<text x="125.2" y="188">TP6</text>
<text x="130.5" y="191.6">TP_P63</text>
<text x="159.8" y="187.5" transform="rotate(-90 159.8 187.5)">P2.4</text>
<text x="163.3" y="187.5" transform="rotate(-90 163.3 187.5)">P2.5</text>
<text x="166.9" y="187.5" transform="rotate(-90 166.9 187.5)">P2.6</text>
<text x="170.4" y="187.5" transform="rotate(-90 170.4 187.5)">P2.7</text>
<text x="173.9" y="187.5" transform="rotate(-90 173.9 187.5)">VDDIO2</text>
<text x="177.5" y="187.5" transform="rotate(-90 177.5 187.5)">P3.0</text>
<text x="181" y="187.5" transform="rotate(-90 181 187.5)">P3.1</text>
<text x="184.5" y="187.5" transform="rotate(-90 184.5 187.5)">P5.0</text>
<text x="188" y="187.5" transform="rotate(-90 188 187.5)">P5.1</text>
<text x="191.6" y="187.5" transform="rotate(-90 191.6 187.5)">P5.6</text>
<text x="195.1" y="187.5" transform="rotate(-90 195.1 187.5)">P5.7</text>
<text x="198.6" y="187.5" transform="rotate(-90 198.6 187.5)">P6.2</text>
<text x="202.1" y="187.5" transform="rotate(-90 202.1 187.5)">P6.3</text>
<text x="205.7" y="187.5" transform="rotate(-90 205.7 187.5)">P6.4</text>
<text x="209.2" y="187.5" transform="rotate(-90 209.2 187.5)">P6.5</text>
<text x="212.7" y="187.5" transform="rotate(-90 212.7 187.5)">P6.6</text>
<text x="216.3" y="187.5" transform="rotate(-90 216.3 187.5)">P6.7</text>
<text x="222.1" y="187.9">EPAD</text>
<text x="310.4" y="186.3">DAP_I2C_SCL</text>
<text x="338.7" y="186.3">R41</text>
<text x="351" y="186.3">0R/1%MCU_I2C_SCL</text>
<text x="44.1" y="195.1">1u/50V</text>
<text x="88.2" y="196.9">MCU_UNUSED_P2_7</text>
<text x="125.2" y="195.1">TP7</text>
<text x="157.3" y="195.4" transform="rotate(-90 157.3 195.4)">18</text>
<text x="160.9" y="195.4" transform="rotate(-90 160.9 195.4)">19</text>
<text x="164.4" y="195.4" transform="rotate(-90 164.4 195.4)">20</text>
<text x="167.9" y="195.4" transform="rotate(-90 167.9 195.4)">21</text>
<text x="171.5" y="195.4" transform="rotate(-90 171.5 195.4)">22</text>
<text x="175" y="195.4" transform="rotate(-90 175 195.4)">23</text>
<text x="178.5" y="195.4" transform="rotate(-90 178.5 195.4)">24</text>
<text x="182" y="195.4" transform="rotate(-90 182 195.4)">25</text>
<text x="185.6" y="195.4" transform="rotate(-90 185.6 195.4)">26</text>
<text x="189.1" y="195.4" transform="rotate(-90 189.1 195.4)">27</text>
<text x="192.6" y="195.4" transform="rotate(-90 192.6 195.4)">28</text>
<text x="196.2" y="195.4" transform="rotate(-90 196.2 195.4)">29</text>
<text x="199.7" y="195.4" transform="rotate(-90 199.7 195.4)">30</text>
<text x="203.2" y="195.4" transform="rotate(-90 203.2 195.4)">31</text>
<text x="206.7" y="195.4" transform="rotate(-90 206.7 195.4)">32</text>
<text x="210.3" y="195.4" transform="rotate(-90 210.3 195.4)">33</text>
<text x="213.8" y="195.4" transform="rotate(-90 213.8 195.4)">34</text>
<text x="310.4" y="193.3">DAP_I2C_SDA</text>
<text x="338.7" y="193.3">R42</text>
<text x="351" y="193.3">0R/1%MCU_I2C_SDA</text>
<text x="45.5" y="198.3">C43</text>
<text x="64.2" y="202.1">GND</text>
<text x="88.2" y="203.9">MCU_UNUSED_P11_6</text>
<text x="125.2" y="202.1">TP8</text>
<text x="130.5" y="198.6">TP_P27</text>
<text x="240" y="201.1">GND</text>
<text x="310.4" y="200.4">DAP_SWD_IO</text>
<text x="338.7" y="200.4">R43</text>
<text x="351" y="200.4">0R/1%MCU_SYS_SWDIO</text>
<text x="44.1" y="205.7">0.1u/50V</text>
<text x="45.5" y="208.9">C44</text>
<text x="125.2" y="209.2">TP9</text>
<text x="130.5" y="205.7">TP_P116</text>
<text x="310.4" y="207.4">DAP_SWD_CLK</text>
<text x="338.7" y="207.4">R44</text>
<text x="351" y="207.4">0R/1%MCU_SYS_SWCLK</text>
<text x="14.1" y="212.7">M_VDDIOA</text>
<text x="64.2" y="212.7">GND</text>
<text x="88.2" y="211">MCU_UNUSED_P11_7</text>
<text x="130.5" y="212.7">TP_P117</text>
<text x="310.4" y="214.5">DAP_SWD_RST_L</text>
<text x="338.7" y="214.5">R45</text>
<text x="351" y="214.5">0R/1%MCU_SYS_RESET</text>
<text x="44.1" y="216.3">10u/16V</text>
<text x="45.5" y="219.4">C45</text>
<text x="88.2" y="218">MCU_UNUSED_P12_6</text>
<text x="125.2" y="216.3">TP10</text>
<text x="130.5" y="219.8">TP_P126</text>
<text x="44.1" y="226.8">0.1u/50V</text>
<text x="64.2" y="223.3">GND</text>
<text x="88.2" y="225.1">MCU_UNUSED_P12_7</text>
<text x="125.2" y="223.3">TP11</text>
<text x="130.5" y="226.8">TP_P127</text>
<text x="14.1" y="233.9">M_VDD_NS</text>
<text x="45.5" y="230">C46</text>
<text x="64.2" y="233.9">GND</text>
<text x="158.1" y="229.3" transform="rotate(-90 158.1 229.3)">MCU_SD_CMD</text>
<text x="161.6" y="229.3" transform="rotate(-90 161.6 229.3)">MCU_SD_CLK</text>
<text x="165.1" y="229.3" transform="rotate(-90 165.1 229.3)">MCU_SD_CD</text>
<text x="168.6" y="229.3" transform="rotate(-90 168.6 229.3)">MCU_UNUSED_P2_7</text>
<text x="175.7" y="229.3" transform="rotate(-90 175.7 229.3)">MCU_I2C_SCL</text>
<text x="179.2" y="229.3" transform="rotate(-90 179.2 229.3)">MCU_I2C_SDA</text>
<text x="182.7" y="229.3" transform="rotate(-90 182.7 229.3)">MCU_ARD_PWM2</text>
<text x="186.3" y="229.3" transform="rotate(-90 186.3 229.3)">MCU_ARD_PWM3</text>
<text x="189.8" y="229.3" transform="rotate(-90 189.8 229.3)">MCU_ARD_PWM8</text>
<text x="193.3" y="229.3" transform="rotate(-90 193.3 229.3)">MCU_ARD_PWM9</text>
<text x="196.9" y="229.3" transform="rotate(-90 196.9 229.3)">MCU_USER_BTN</text>
<text x="200.4" y="229.3" transform="rotate(-90 200.4 229.3)">MCU_UNUSED_P6_3</text>
<text x="203.9" y="229.3" transform="rotate(-90 203.9 229.3)">DAP_UART_TX</text>
<text x="207.4" y="229.3" transform="rotate(-90 207.4 229.3)">DAP_UART_RX</text>
<text x="211" y="229.3" transform="rotate(-90 211 229.3)">MCU_SYS_SWDIO</text>
<text x="214.5" y="229.3" transform="rotate(-90 214.5 229.3)">MCU_SYS_SWCLK</text>
<text x="2.4" y="235.5">D</text>
<text x="44.1" y="237.4">10u/16V</text>
<text x="164" y="239.9">M_VDDIO_2</text>
<text x="276.9" y="235.3">Title</text>
<text x="401" y="235.5">D</text>
<text x="45.5" y="240.6">C47</text>
<text x="64.2" y="244.5">GND</text>
<text x="276.9" y="245.9">Size</text>
<text x="294.6" y="245.9">Number</text>
<text x="365.1" y="245.9">Revision</text>
<text x="44.1" y="248">0.1u/50V</text>
<text x="278.7" y="251.2">A4</text>
<text x="276.9" y="256.5">Date:</text>
<text x="347.5" y="256.5">Sheet</text>
<text x="358.8" y="256.5">Of</text>
<text x="276.9" y="260">File:</text>
<text x="347.5" y="260">Drawn By:</text>
<text x="33" y="265.5">1</text>
<text x="100.6" y="265.5">2</text>
<text x="168.2" y="265.5">3</text>
<text x="235.9" y="265.5">4</text>
<text x="303.5" y="265.5">5</text>
<text x="371.1" y="265.5">6</text>
</g>
</svg>
